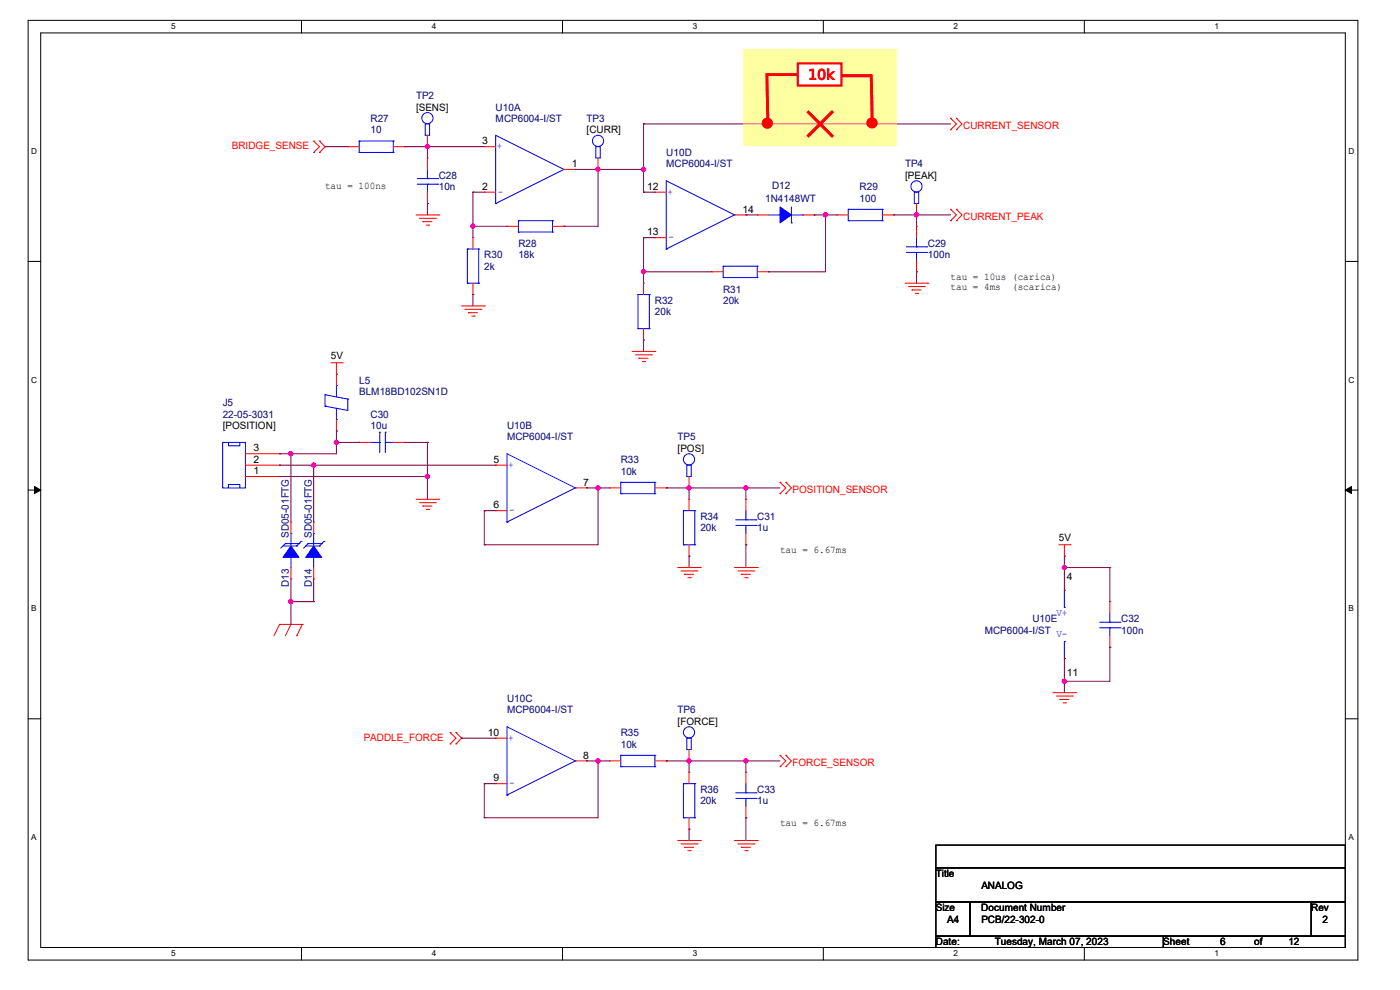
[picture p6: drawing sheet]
<svg xmlns="http://www.w3.org/2000/svg" width="297mm" height="210mm" viewBox="0 0 297 210" stroke-linecap="round" stroke-linejoin="round" font-family="sans-serif">
<path d="M6 4.3h282.1v199.4h-282.1zM8.6 7h276.8v194h-276.8z" fill="none" stroke="#000" stroke-width=".21"/>
<g fill="#fff">
<path d="M36.3 4.7h.9v1.9h-.9z"/>
<path d="M36.3 201.4h.9v1.9h-.9z"/>
</g>
<path d="M64 4.3v2.7M64 201v2.7" fill="none" stroke="#000" stroke-width=".21"/>
<g fill="#fff">
<path d="M91.6 4.7h.9v1.9h-.9z"/>
<path d="M91.6 201.4h.9v1.9h-.9z"/>
</g>
<path d="M119.3 4.3v2.7M119.3 201v2.7" fill="none" stroke="#000" stroke-width=".21"/>
<g fill="#fff">
<path d="M147 4.7h.9v1.9h-.9z"/>
<path d="M147 201.4h.9v1.9h-.9z"/>
</g>
<path d="M174.7 4.3v2.7M174.7 201v2.7" fill="none" stroke="#000" stroke-width=".21"/>
<g fill="#fff">
<path d="M202.3 4.7h.9v1.9h-.9z"/>
<path d="M202.3 201.4h.9v1.9h-.9z"/>
</g>
<path d="M230 4.3v2.7M230 201v2.7" fill="none" stroke="#000" stroke-width=".21"/>
<g fill="#fff">
<path d="M257.7 4.7h.9v1.9h-.9z"/>
<path d="M257.7 201.4h.9v1.9h-.9z"/>
<path d="M6.6 31.2h1.3v1.9h-1.3z"/>
<path d="M286.1 31.2h1.2v1.9h-1.2z"/>
<path d="M6.6 79.7h1.3v1.9h-1.3z"/>
<path d="M286.1 79.7h1.2v1.9h-1.2z"/>
</g>
<path d="M6 55.5h2.6M285.4 55.5h2.7" fill="none" stroke="#000" stroke-width=".21"/>
<g fill="#fff">
<path d="M6.6 128.2h1.2v1.9h-1.2z"/>
<path d="M286.1 128.2h1.1v1.9h-1.1z"/>
</g>
<path d="M6 104h2.6M285.4 104h2.7" fill="none" stroke="#000" stroke-width=".21"/>
<path d="M7.3 103.2l1.3 .8-1.3 .7zM285.4 104l1.3-.8v1.5z" fill="#000" stroke="#000" stroke-width=".21"/>
<g fill="#fff">
<path d="M6.6 176.7h1.2v1.9h-1.2z"/>
<path d="M286.1 176.7h1.1v1.9h-1.1z"/>
</g>
<path d="M6 152.5h2.6M285.4 152.5h2.7M198.5 179.3h86.9v4.8h-86.9zM198.5 184.1h86.9v7.2h-86.9zM198.5 191.3h7.3v7.3h-7.3zM198.5 198.6h48.3v2.4h-48.3zM205.8 191.3h72.4v7.3h-72.4zM246.8 198.6h38.6v2.4h-38.6zM278.2 191.3h7.2v7.3h-7.2z" fill="none" stroke="#000" stroke-width=".21"/>
<g fill="none" stroke="#f00" stroke-width=".21">
<path d="M66.5 32.3h.1M66.5 29.9h.1M66.5 29.9l1.3 1.2-1.3 1.2M67.8 29.9h.1M67.8 32.3h.1M67.8 29.9l1.2 1.2-1.2 1.2M73.8 31.1h.1M73.8 31.1h2.4M83.4 31.1h2.5M85.9 31.1h.1M90.7 31.1h.1M90.7 33.5h.1"/>
<path d="M90.7 28.7v2.4M90.7 33.5v2.4M102.7 31.1h.1M102.7 31.1h2.5M119.6 35.9h2.4M122 35.9h.1M126.9 35.9h.1M126.9 33.5v2.4M201.7 25.1h.1M201.7 27.5h.1M201.7 25.1l1.2 1.2-1.2 1.2M202.9 25.1h.1"/>
<path d="M202.9 27.5h.1M202.9 25.1l1.2 1.2-1.2 1.2M88.3 45.6h4.8M89 46.3h3.4M89.7 47h.1M89.7 47h2M90.4 47.8h.5M90.7 43.2h.1M90.7 40.8v2.4M90.9 47.8h.1M92.4 46.3h.1M93.1 45.6h.1"/>
<path d="M100.3 50.4h.1M100.3 50.4v2.4M102.7 40.8h.1M102.7 40.8h2.5M107.6 48h.1M107.6 48h2.4M117.2 48h2.4M119.6 48h.1M138.9 40.8h.1M138.9 50.4h.1M138.9 40.8h2.5M138.9 50.4h2.5"/>
<path d="M151 57.7h.1M151 57.7h2.4M155.8 45.6h2.4M158.2 45.6h.1M160.7 45.6h.1M160.7 45.6h2.4M160.7 57.7h2.4M163.1 57.7h.1M170.3 45.6h2.4M172.7 45.6h.1M177.5 45.6h.1M177.5 45.6h2.5"/>
<path d="M187.2 45.6h2.4M189.6 45.6h.1M194.4 57.7h.1M194.4 48h.1M194.4 45.6h.1M194.4 43.2v2.4M194.4 48v2.4M194.4 55.2v2.5M201.7 44.4h.1M201.7 46.8h.1M201.7 44.4l1.2 1.2-1.2 1.2M202.9 44.4h.1"/>
<path d="M202.9 46.8h.1M202.9 44.4l1.2 1.2-1.2 1.2M70.2 77h2.4M71.4 79.4h.1M71.4 77v4.8M72.6 77h.1M97.9 64.9h4.8M98.6 65.6h3.4M99.4 66.3h.1M99.4 66.3h1.9M100.1 67.1h.5M100.3 62.5h.1"/>
<path d="M100.3 60.1v2.4M100.6 67.1h.1M102 65.6h.1M102.7 64.9h.1M134.1 74.5h4.8M134.8 75.3h3.4M135.6 76h.1M135.6 76h1.9M136.3 76.7h.5M136.5 72.1h.1M136.5 60.1h.1M136.5 60.1v2.4"/>
<path d="M136.5 69.7v2.4M136.8 76.7h.1M138.2 75.3h.1M138.9 74.5h.1M192 60.1h4.8M192.7 60.8h3.4M193.5 61.5h.1M193.5 61.5h1.9M194.2 62.2h.5M194.7 62.2h.1M196.1 60.8h.1M196.8 60.1h.1"/>
<path d="M52.1 98.7h7.2M52.1 96.3h7.2M59.3 98.7h.1M59.3 96.3h.1M71.4 91.4h.1M71.4 89v2.4M76.2 93.9h.1M76.2 93.9h2.4M83.4 93.9h2.5M85.9 93.9h.1M105.2 98.7h.1M105.2 98.7h2.4"/>
<path d="M52.1 101.1h7.2M59.3 101.1h.1M61.7 110.7h.1M61.7 110.7v2.5M66.5 110.7h.1M66.5 110.7v2.5M88.3 105.9h4.8M89 106.6h3.4M89.7 107.4h.1M89.7 107.4h2M90.4 108.1h.5M90.9 108.1h.1"/>
<path d="M92.4 106.6h.1M93.1 105.9h.1M105.2 108.3h.1M105.2 108.3h2.4M122 103.5h2.5M124.5 103.5h.1M129.3 103.5h.1M129.3 103.5h2.4M138.9 103.5h2.5M141.4 103.5h.1M146.2 103.5h.1M146.2 118h.1"/>
<path d="M146.2 105.9h.1M146.2 101.1v2.4M146.2 105.9v2.4M146.2 115.6v2.4M158.2 115.6h.1M158.2 105.9h.1M158.2 105.9v2.4M158.2 113.2v2.4M165.5 102.3h.1M165.5 104.7h.1M165.5 102.3l1.2 1.2-1.2 1.2M166.7 102.3h.1"/>
<path d="M166.7 104.7h.1M166.7 102.3l1.2 1.2-1.2 1.2M224.6 115.6h2.4M225.8 118h.1M225.8 115.6v2.4M227 115.6h.1M59.3 132.5h.1M59.3 132.5l-1.2 2.4M59.3 132.5h4.8M61.7 132.5h.1M61.7 122.8h.1M61.7 132.5l-1.2 2.4"/>
<path d="M61.7 120.4v2.4M62.9 134.9h.1M64.1 132.5h.1M64.1 132.5l-1.2 2.4M66.5 122.8h.1M66.5 120.4v2.4M143.8 120.4h4.8M144.5 121.1h3.4M145.2 121.8h.1M145.2 121.8h2M145.9 122.6h.5M146.4 122.6h.1"/>
<path d="M147.9 121.1h.1M148.6 120.4h.1M155.8 120.4h4.9M156.5 121.1h3.4M157.3 121.8h.1M157.3 121.8h1.9M158 122.6h.5M158.5 122.6h.1M159.9 121.1h.1M160.7 120.4h.1M225.8 125.2h.1M225.8 139.7h.1"/>
<path d="M235.5 137.3h.1M235.5 127.6h.1M235.5 127.6v2.4M235.5 134.9v2.4M95.5 157.8h.1M95.5 155.4h.1M95.5 155.4l1.2 1.2-1.2 1.2M96.7 155.4h.1M96.7 157.8h.1M96.7 155.4l1.2 1.2-1.2 1.2M105.2 156.6h.1M105.2 156.6h2.4"/>
<path d="M146.2 159v2.4M223.4 146.9h4.8M224.1 147.7h3.4M224.8 148.4h.1M224.8 148.4h2M225.6 149.1h.5M226.1 149.1h.1M227.5 147.7h.1M228.2 146.9h.1M105.2 166.2h.1M105.2 166.2h2.4M122 161.4h2.5"/>
<path d="M124.5 161.4h.1M129.3 161.4h.1M129.3 161.4h2.4M138.9 161.4h2.5M141.4 161.4h.1M143.8 178.3h4.8M144.5 179h3.4M145.2 179.7h.1M145.2 179.7h2M146.2 161.4h.1M146.2 175.9h.1M146.2 163.8h.1"/>
<path d="M146.2 163.8v2.4M146.2 173.5v2.4M147.9 179h.1M148.6 178.3h.1M155.8 178.3h4.9M156.5 179h3.4M157.3 179.7h.1M157.3 179.7h1.9M158.2 173.5h.1M158.2 163.8h.1M158.2 163.8v2.4M158.2 171.1v2.4"/>
<path d="M159.9 179h.1M160.7 178.3h.1M165.5 160.2h.1M165.5 162.6h.1M165.5 160.2l1.2 1.2-1.2 1.2M166.7 160.2h.1M166.7 162.6h.1M166.7 160.2l1.2 1.2-1.2 1.2M145.9 180.5h.5M146.4 180.5h.1M158 180.5h.5M158.5 180.5h.1"/>
</g>
<g fill="none" stroke="#00f" stroke-width=".21">
<path d="M76.2 29.9h.1M76.2 32.3h.1M76.2 29.9h7.2M76.2 29.9v2.4M76.2 32.3h7.2M83.4 29.9h.1M83.4 32.3h.1M83.4 29.9v2.4M88.5 39.1h4.3M88.5 37.9h4.3M90.2 26.3h.9v2.4h-.9zM90.7 37.9h.1"/>
<path d="M90.7 39.1h.1M90.7 35.9v2M90.7 39.1v1.7M92.8 39.1h.1M92.8 37.9h.1M119.6 35.9h.1M119.6 35.9l-14.4-7.2v14.5M119.6 35.9l-14.4 7.3M126.4 31.1h.9v2.4h-.9zM99.1 52.8h.1M99.1 52.8h2.5M99.1 52.8v7.3"/>
<path d="M101.6 52.8h.1M101.6 52.8v7.3M105.2 43.2h.1M110 46.8h.1M110 49.2h.1M110 46.8h7.2M110 46.8v2.4M110 49.2h7.2M117.2 46.8h.1M117.2 49.2h.1M117.2 46.8v2.4M141.4 52.8h.1"/>
<path d="M153.4 56.5h.1M153.4 58.9h.1M153.4 56.5h7.3M153.4 56.5v2.4M153.4 58.9h7.3M155.8 45.6h.1M155.8 45.6l-14.4-7.2v14.4M155.8 45.6l-14.4 7.2M160.7 56.5h.1M160.7 58.9h.1M160.7 56.5v2.4M163.1 45.6h2.4"/>
<path d="M165.5 45.6h.1M167.9 47.3h.1M167.9 43.9v3.4M167.9 45.6h2.4M170.3 45.6h.1M180 44.4h.1M180 46.8h.1M180 46.8h7.2M180 44.4h7.2M180 44.4v2.4M187.2 44.4h.1M187.2 46.8h.1"/>
<path d="M187.2 44.4v2.4M192.3 53.6h4.3M192.3 52.4h4.3M194 40.8h.9v2.4h-.9zM194.4 52.4h.1M194.4 53.6h.1M194.4 50.4v2M194.4 53.6v1.6M196.6 53.6h.1M196.6 52.4h.1M99.1 60.1h.1M99.1 60.1h2.5"/>
<path d="M101.6 60.1h.1M135.3 62.5h.1M135.3 69.7h.1M135.3 62.5h2.5M135.3 62.5v7.2M135.3 69.7h2.5M137.8 69.7h.1M137.8 62.5h.1M137.8 62.5v7.2M47.2 93.9h4.9v9.6h-4.9zM48.5 93.9v.7h2.4v-.7M69 83.7h.1"/>
<path d="M69 86.1h.1M69 83.7l4.8 1M69 83.7v2.4M71.4 81.8h.1M71.4 89h.1M71.4 81.8v2.4M71.4 86.6v2.4M73.8 84.7h.1M73.8 84.7v2.4l-4.8-1M78.6 93.9h2M80.6 91.7h.1M80.6 93.9h.1"/>
<path d="M80.6 91.7v4.3M81.7 91.7h.1M81.7 93.9h.1M81.7 91.7v4.3M81.7 93.9h1.7M145.7 98.7h.9v2.4h-.9zM48.5 103.5v-.7h2.4v.7M60 115.8h2.9M60.5 115.3h.1M60.5 115.3l-.9 1M60.5 115.3h2.9M61.7 118h.1"/>
<path d="M61.7 113.2h.1M61.7 113.2v2.4M61.7 118v2.4M62.9 115.8h.1M63.4 115.3h.1M63.9 114.9h.1M63.9 114.9l-1 .9M64.9 115.8h2.9M65.4 115.3h.1M65.4 115.3h2.8M65.4 115.3l-1 1M66.5 118h.1"/>
<path d="M66.5 113.2h.1M66.5 113.2v2.4M66.5 118v2.4M67.8 115.8h.1M68.2 115.3h.1M68.7 114.9h.1M68.7 114.9l-.9 .9M107.6 110.7h.1M122 103.5h.1M122 103.5l-14.4-7.2v14.4M122 103.5l-14.4 7.2M131.7 102.3h.1"/>
<path d="M131.7 104.7h.1M131.7 102.3v2.4M131.7 102.3h7.2M131.7 104.7h7.2M138.9 102.3h.1M138.9 104.7h.1M138.9 102.3v2.4M145 108.3h.1M145 115.6h.1M145 108.3v7.3M145 108.3h2.4M145 115.6h2.4"/>
<path d="M147.4 115.6h.1M147.4 108.3h.1M147.4 108.3v7.3M156.1 111.5h4.3M156.1 110.3h4.3M158.2 110.3h.1M158.2 111.5h.1M158.2 108.3v2M158.2 111.5v1.7M160.4 111.5h.1M160.4 110.3h.1M225.8 128.9h.1"/>
<path d="M225.8 136.1h.1M225.8 125.2v3.7M225.8 136.1v3.6M233.3 133.2h4.3M233.3 132h4.3M235.5 132h.1M235.5 133.2h.1M235.5 130v2M235.5 133.2v1.7M237.6 133.2h.1M237.6 132h.1M145.7 156.6h.9v2.4h-.9z"/>
<path d="M107.6 168.7h.1M122 161.4h.1M122 161.4l-14.4-7.2v14.5M122 161.4l-14.4 7.3M131.7 160.2h.1M131.7 162.6h.1M131.7 160.2h7.2M131.7 160.2v2.4M131.7 162.6h7.2M138.9 160.2h.1M138.9 162.6h.1M138.9 160.2v2.4"/>
<path d="M145 166.2h.1M145 173.5h.1M145 166.2h2.4M145 166.2v7.3M145 173.5h2.4M147.4 173.5h.1M147.4 166.2h.1M147.4 166.2v7.3M156.1 169.4h4.3M156.1 168.2h4.3M158.2 168.2h.1M158.2 169.4h.1"/>
<path d="M158.2 166.2v2M158.2 169.4v1.7M160.4 169.4h.1M160.4 168.2h.1"/>
<circle cx="90.7" cy="25.1" r="1.19"/>
<circle cx="126.9" cy="29.9" r="1.19"/>
<circle cx="194.4" cy="39.5" r="1.19"/>
<circle cx="146.2" cy="97.5" r="1.19"/>
<circle cx="146.2" cy="155.4" r="1.19"/>
</g>
<g fill="#00f" stroke="#00f" stroke-width=".21">
<path d="M61.7 115.8l1.7 2.4h-3.4z" fill-rule="evenodd"/>
<path d="M66.5 115.8l1.7 2.4h-3.3z" fill-rule="evenodd"/>
<path d="M165.5 43.9l2.4 1.7-2.4 1.7z" fill-rule="evenodd"/>
</g>
<g fill="none" stroke="#800040" stroke-width=".21">
<path d="M69 31.1h.1M69 31.1h4.8M85.9 31.1h.1M85.9 31.1h16.8M90.7 31.1h.1M90.7 31.1v2.4M122 35.9h.1M122 35.9h14.5M126.9 35.9h.1M126.9 35.9v12.1h-7.3M136.5 26.3h.1M136.5 35.9h.1"/>
<path d="M136.5 26.3v14.5M136.5 26.3h65.2M90.7 43.2h.1M90.7 43.2v2.4M100.3 40.8h.1M100.3 48h.1M100.3 40.8v9.6M100.3 40.8h2.4M100.3 48h7.3M119.6 48h.1M136.5 40.8h.1M136.5 50.4h.1"/>
<path d="M136.5 57.7h.1M136.5 40.8h2.4M136.5 50.4h2.4M136.5 50.4v9.7M136.5 57.7h14.5M158.2 45.6h.1M158.2 45.6h2.5M163.1 57.7h.1M172.7 45.6h.1M172.7 45.6h4.8M175.1 45.6h.1M175.1 45.6v12.1h-12"/>
<path d="M189.6 45.6h.1M189.6 45.6h12.1M194.4 45.6h.1M194.4 57.7h.1M194.4 45.6v2.4M194.4 57.7v2.4M100.3 62.5h.1M100.3 62.5v2.4M136.5 72.1h.1M136.5 72.1v2.4M59.3 96.3h.1M59.3 98.7h.1"/>
<path d="M59.3 98.7h45.9M61.7 96.3h.1M61.7 96.3v14.4M66.5 98.7h.1M66.5 98.7v12M71.4 93.9h.1M71.4 91.4h.1M71.4 91.4v4.9h-12.1M71.4 93.9h4.8M76.2 93.9h.1M85.9 93.9h4.8M90.7 93.9h.1"/>
<path d="M90.7 93.9v12M59.3 101.1h31.4M90.7 101.1h.1M102.7 108.3h.1M102.7 115.6h.1M102.7 108.3v7.3M102.7 108.3h2.5M124.5 103.5h.1M124.5 103.5h4.8M126.9 103.5h.1M126.9 103.5v12.1h-24.2M141.4 103.5h.1"/>
<path d="M141.4 103.5h24.1M146.2 103.5h.1M146.2 118h.1M146.2 103.5v2.4M146.2 118v2.4M158.2 103.5h.1M158.2 115.6h.1M158.2 103.5v2.4M158.2 115.6v4.8M225.8 118h.1M225.8 118v7.2M61.7 127.6h.1"/>
<path d="M61.7 132.5h.1M61.7 122.8v9.7M61.7 127.6h4.8M66.5 127.6h.1M66.5 122.8v4.8M225.8 120.4h.1M225.8 139.7h.1M225.8 139.7v7.2M225.8 120.4h9.7M235.5 120.4h.1M235.5 137.3h.1M235.5 120.4v7.2"/>
<path d="M235.5 137.3v7.2h-9.7M97.9 156.6h.1M97.9 156.6h7.3M225.8 144.5h.1M102.7 166.2h.1M102.7 173.5h.1M102.7 166.2v7.3M102.7 166.2h2.5M124.5 161.4h.1M124.5 161.4h4.8M126.9 161.4h.1M126.9 161.4v12.1h-24.2"/>
<path d="M141.4 161.4h.1M141.4 161.4h24.1M146.2 161.4h.1M146.2 175.9h.1M146.2 161.4v2.4M146.2 175.9v2.4M158.2 161.4h.1M158.2 173.5h.1M158.2 161.4v2.4M158.2 173.5v4.8"/>
</g>
<g fill="#f0f" stroke="#f0f" stroke-width=".21">
<circle cx="100.3" cy="48" r=".44"/>
<circle cx="225.8" cy="120.4" r=".44"/>
<circle cx="90.7" cy="101.1" r=".44"/>
<circle cx="126.9" cy="103.5" r=".44"/>
<circle cx="158.2" cy="103.5" r=".44"/>
<circle cx="146.2" cy="103.5" r=".44"/>
<circle cx="225.8" cy="144.5" r=".44"/>
<circle cx="90.7" cy="31.1" r=".44"/>
<circle cx="158.2" cy="161.4" r=".44"/>
<circle cx="146.2" cy="161.4" r=".44"/>
<circle cx="126.9" cy="161.4" r=".44"/>
<circle cx="126.9" cy="35.9" r=".44"/>
<circle cx="175.1" cy="45.6" r=".44"/>
<circle cx="194.4" cy="45.6" r=".44"/>
<circle cx="136.5" cy="57.6" r=".44"/>
<circle cx="136.5" cy="35.9" r=".44"/>
<circle cx="61.7" cy="96.2" r=".44"/>
<circle cx="66.5" cy="98.7" r=".44"/>
<circle cx="71.4" cy="93.8" r=".44"/>
<circle cx="61.7" cy="127.6" r=".44"/>
</g>
<path d="M171.1 23.9l.4-.5 2.4 2.4 2.4-2.4 .5 .5-2.4 2.3 2.4 2.4-.5 .5-2.4-2.4-2.4 2.4-.4-.5 2.4-2.4z" fill="#f00"/>
<path d="M169.3 13.5h9.2v4.6h-9.2z" fill="#fff" stroke="#fb0000" stroke-width=".42"/>
<path d="M162.6 15.8h6.5M178.4 16h6.5" fill="none" stroke="#fb0000" stroke-width=".42"/>
<g fill="#fff" stroke="#fb0000" stroke-width=".3">
<path d="M184.8 15.8l.1 10.7z"/>
<path d="M162.7 15.7l.1 10.7z"/>
</g>
<g fill="#f00" stroke="#fb0000" stroke-width=".21">
<circle cx="184.8" cy="26.1" r=".91"/>
<circle cx="162.7" cy="26.1" r=".91"/>
</g>
<path d="M157.8 10.4h32.5v20.5h-32.5z" fill="#feff43"/>
<path d="M171.6 23.4l2.4 2.5 2.5-2.5 .5 .4-2.5 2.5 2.5 2.5-.5 .4-2.5-2.4-2.4 2.4-.5-.4 2.5-2.5-2.5-2.5z" fill="#f00"/>
<path d="M169.3 13.5h9.2v4.6h-9.2z" fill="#fff" stroke="#f00" stroke-width=".45"/>
<path d="M171.8 14.8l.8-.1v1.9h.5v.3h-1.3v-.3h.5v-1.7l-.5 .1zM173.9 14.8a.82 .82 0 0 1 1 0 .82 .82 0 0 1 .2 1 .8 .8 0 0 1-.3 1 .8 .8 0 0 1-1-.2l-.2-1.2zM174.1 15l.2-.1a1.12 1.12 0 0 1 0 1.8 1.21 1.21 0 0 1-.2-1.7zM175.6 14.6h.2v1.3l.8-.7h.4l-.9 .8 .9 .9h-.3l-.9-.8v.8h-.2z" fill="none" stroke="#f00" stroke-width=".21"/>
<path d="M162.6 15.8h6.5M178.4 16.1h6.5" fill="none" stroke="#f00" stroke-width=".64" stroke-linecap="butt"/>
<g fill="#f00" stroke="#f00" stroke-width=".8" stroke-linecap="butt">
<path d="M162.7 15.5l.2 10.2z"/>
<path d="M184.8 15.8l.2 10.1z"/>
</g>
<g fill="#f00" stroke="#f00" stroke-width=".21">
<circle cx="162.8" cy="26.1" r="1.07"/>
<circle cx="185" cy="26.1" r="1.07"/>
</g>
<text font-size="3.4" fill="#f00" x="171.2" y="17.1">10k</text>
<g font-size="2.2" fill="#000080">
<text x="88.3" y="21">TP2</text>
<text x="105.2" y="23.5">U10A</text>
<text x="78.6" y="25.9">R27</text>
<text x="78.6" y="28.3">10</text>
<text x="105.2" y="25.9">MCP6004-I/ST</text>
<text x="124.5" y="25.9">TP3</text>
<text x="141.3" y="33.1">U10D</text>
<text x="141.3" y="35.5">MCP6004-I/ST</text>
<text x="192" y="35.5">TP4</text>
<text x="93.1" y="37.9">C28</text>
<text x="93.1" y="40.3">10n</text>
<text x="163.8" y="40.1">D12</text>
<text x="182.4" y="40.3">R29</text>
<text x="162.3" y="42.8">1N4148WT</text>
<text x="182.4" y="42.8">100</text>
<text x="110" y="52.4">R28</text>
<text x="196.8" y="52.4">C29</text>
<text x="102.7" y="54.8">R30</text>
<text x="102.7" y="57.2">2k</text>
<text x="110" y="54.8">18k</text>
<text x="196.8" y="54.8">100n</text>
<text x="138.9" y="64.5">R32</text>
<text x="153.4" y="62.1">R31</text>
<text x="153.4" y="64.5">20k</text>
<text x="138.9" y="66.9">20k</text>
<text x="76.2" y="81.4">L5</text>
<text x="76.2" y="83.8">BLM18BD102SN1D</text>
<text x="47.2" y="86.2">J5</text>
<text x="47.2" y="88.6">22-05-3031</text>
<text x="78.6" y="88.6">C30</text>
<text x="78.6" y="91">10u</text>
<text x="107.6" y="91">U10B</text>
<text x="107.6" y="93.4">MCP6004-I/ST</text>
<text x="143.8" y="93.4">TP5</text>
<text x="131.7" y="98.3">R33</text>
<text x="131.7" y="100.7">10k</text>
<text x="148.6" y="110.3">R34</text>
<text x="148.6" y="112.7">20k</text>
<text x="160.7" y="110.3">C31</text>
<text x="160.7" y="112.7">1u</text>
<text x="61.3" y="114.1" transform="rotate(-90 61.3 114.1)">SD05-01FTG</text>
<text x="66.1" y="114.1" transform="rotate(-90 66.1 114.1)">SD05-01FTG</text>
<text x="61.3" y="124.5" transform="rotate(-90 61.3 124.5)">D13</text>
<text x="66.1" y="124.5" transform="rotate(-90 66.1 124.5)">D14</text>
<text x="208.9" y="134.4">MCP6004-I/ST</text>
<text x="219" y="132">U10E</text>
<text x="237.9" y="132">C32</text>
<text x="237.9" y="134.4">100n</text>
<text x="107.6" y="148.9">U10C</text>
<text x="107.6" y="151.3">MCP6004-I/ST</text>
<text x="143.8" y="151.3">TP6</text>
<text x="131.7" y="156.2">R35</text>
<text x="131.7" y="158.6">10k</text>
<text x="148.6" y="168.2">R36</text>
<text x="148.6" y="170.6">20k</text>
<text x="160.7" y="168.2">C33</text>
<text x="160.7" y="170.6">1u</text>
</g>
<g font-size="2.2">
<text x="88.3" y="23.5">[SENS]</text>
<text x="124.5" y="28.3">[CURR]</text>
<text x="102.3" y="30.6">3</text>
<text x="121.3" y="35.4">1</text>
<text x="69" y="40.1">tau = 100ns</text>
<text x="102.3" y="40.3">2</text>
<text x="137.3" y="40.3">12</text>
<text x="192" y="37.9">[PEAK]</text>
<text x="157.5" y="45.1">14</text>
<text x="137.3" y="49.9">13</text>
<text x="201.7" y="59.4">tau = 10us (carica)</text>
<text x="201.7" y="61.6">tau = 4ms</text>
<text x="214.7" y="61.6">(scarica)</text>
<text x="70.2" y="76.1">5V</text>
<text x="47.2" y="91">[POSITION]</text>
<text x="53.8" y="95.8">3</text>
<text x="143.8" y="95.8">[POS]</text>
<text x="53.8" y="100.6">1</text>
<text x="53.8" y="98.2">2</text>
<text x="104.7" y="98.2">5</text>
<text x="104.7" y="107.8">6</text>
<text x="123.7" y="103">7</text>
<text x="165.5" y="117.3">tau = 6.67ms</text>
<text x="224.6" y="114.7">5V</text>
<text x="226.3" y="123.1">4</text>
<text x="226.3" y="143.4">11</text>
<text x="143.8" y="153.8">[FORCE]</text>
<text x="103.5" y="156.1">10</text>
<text x="123.7" y="160.9">8</text>
<text x="104.7" y="165.7">9</text>
<text x="165.5" y="175.3">tau = 6.67ms</text>
<text x="198.5" y="186.1">Title</text>
<text x="208.2" y="188.5">ANALOG</text>
<text x="198.5" y="193.3">Size</text>
<text x="201" y="195.7">A4</text>
<text x="208.2" y="193.3">Document Number</text>
<text x="208.2" y="195.7">PCB/22-302-0</text>
<text x="278.2" y="193.3">Rev</text>
<text x="280.6" y="195.7">2</text>
<text x="198.5" y="200.6">Date:</text>
<text x="211.1" y="200.6">Tuesday, March 07, 2023</text>
<text x="246.8" y="200.6">Sheet</text>
<text x="258.9" y="200.6">6</text>
<text x="266.1" y="200.6">of</text>
<text x="273.3" y="200.6">12</text>
</g>
<g font-size="2.2" fill="#f00">
<text x="204.3" y="27.3">CURRENT_SENSOR</text>
<text x="49.2" y="31.7">BRIDGE_SENSE</text>
<text x="204.3" y="46.6">CURRENT_PEAK</text>
<text x="168.1" y="104.5">POSITION_SENSOR</text>
<text x="77.2" y="157.1">PADDLE_FORCE</text>
<text x="168.1" y="162.4">FORCE_SENSOR</text>
</g>
<g font-size="2.2" fill="#00f">
<text x="105.4" y="31.7">+</text>
<text x="105.6" y="41.4">-</text>
<text x="141.6" y="41.4">+</text>
<text x="141.8" y="51">-</text>
<text x="107.8" y="99.3">+</text>
<text x="108" y="108.9">-</text>
<text x="224.1" y="130.6">V+</text>
<text x="224.1" y="135.2">V-</text>
<text x="107.8" y="157.2">+</text>
<text x="108" y="166.8">-</text>
</g>
<g font-size="1.7">
<text x="36.3" y="6.2">5</text>
<text x="91.6" y="6.2">4</text>
<text x="147" y="6.2">3</text>
<text x="202.3" y="6.2">2</text>
<text x="257.7" y="6.2">1</text>
<text x="6.6" y="32.7">D</text>
<text x="286.1" y="32.7">D</text>
<text x="6.6" y="81.2">C</text>
<text x="286.1" y="81.2">C</text>
<text x="6.6" y="129.7">B</text>
<text x="286.1" y="129.7">B</text>
<text x="6.6" y="178.2">A</text>
<text x="286.1" y="178.2">A</text>
<text x="36.3" y="202.9">5</text>
<text x="91.6" y="202.9">4</text>
<text x="147" y="202.9">3</text>
<text x="202.3" y="202.9">2</text>
<text x="257.7" y="202.9">1</text>
</g>
</svg>
